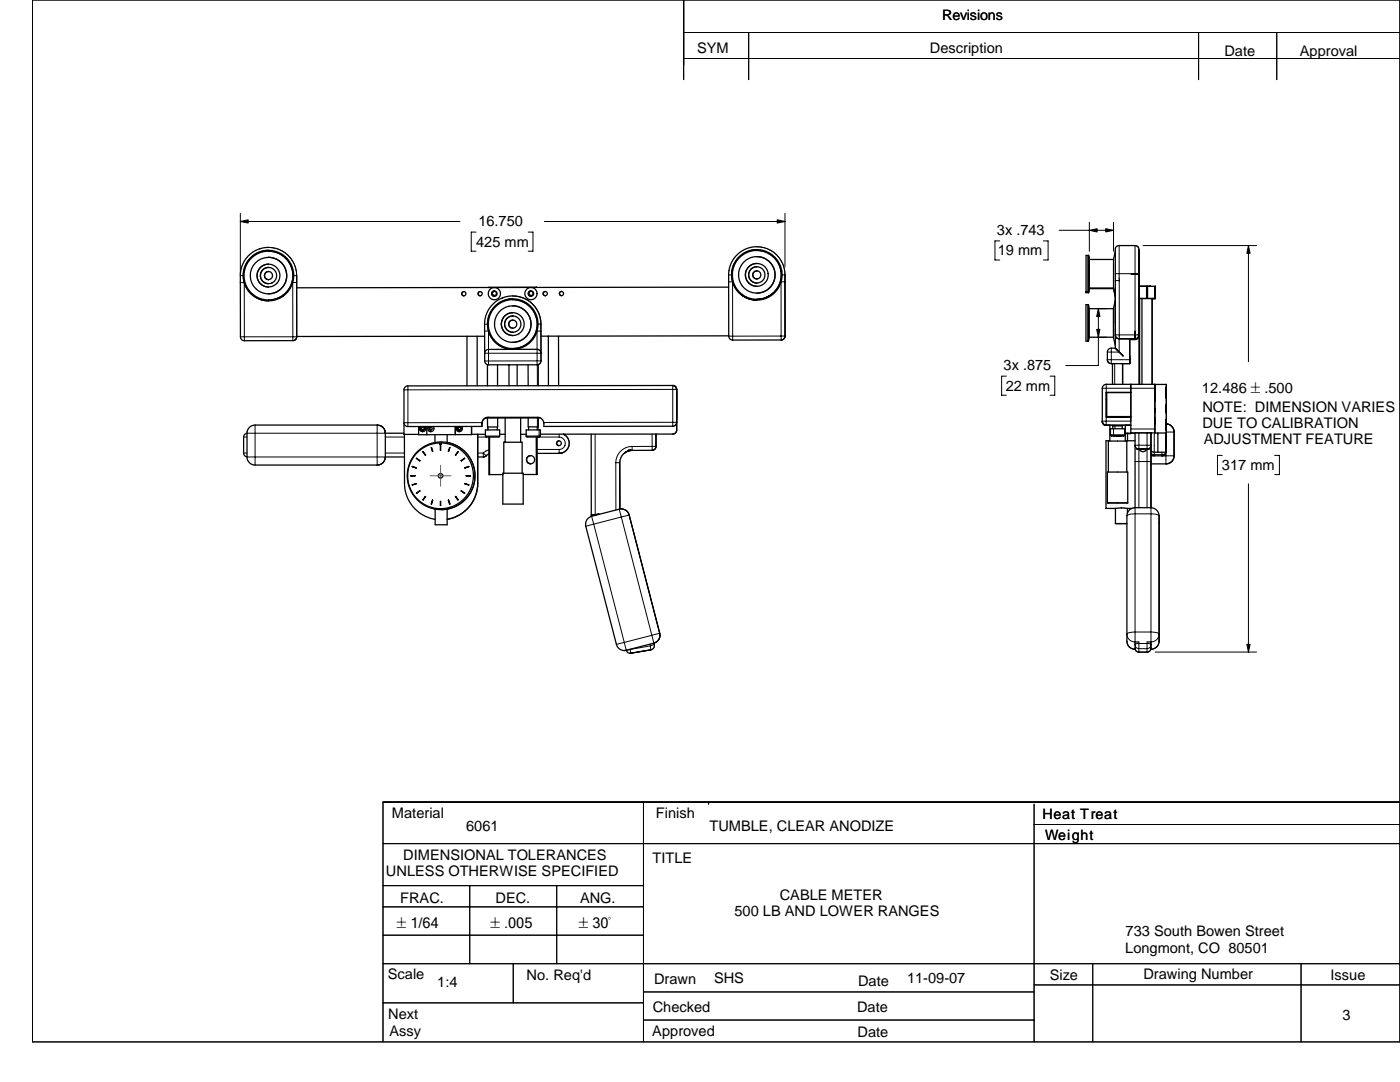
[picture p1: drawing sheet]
<svg xmlns="http://www.w3.org/2000/svg" width="279mm" height="216mm" viewBox="0 0 279 216" stroke-linecap="round" stroke-linejoin="round" font-family="sans-serif">
<g fill="none" stroke="#000" stroke-width=".25">
<path d="M53.6 50a5.1 5.1 0 0 1 4 1.9l.8 1.6a5.1 5.1 0 0 1 0 3.1l-.1 .3a5 5 0 0 1-3.7 3l-1 .1M53.6 51.4a3.6 3.6 0 0 0-3.7 3.6 3.6 3.6 0 0 0 3.7 3.6M53.6 49.4l-1.8 .3-1.7 .8-1.1 1.2-.8 1.5-.2 1.5v12.7l.4 .5 .4 .1h9.6l.6-.2 .2-.7M53.6 50a5 5 0 0 0-4.9 6.3 5 5 0 0 0 4.9 3.7M53.6 50l-1.4 .1a5.1 5.1 0 0 0-3.4 3.4 5.1 5.1 0 0 0 1 4.8l.9 .8 .9 .5 1 .3 1 .1M53.6 53.4h-.2a1.62 1.62 0 0 0-1.4 1.2 1.62 1.62 0 0 0 .7 1.8l.9 .2M53.6 53.4a1.62 1.62 0 0 0-1.6 1.6 1.62 1.62 0 0 0 1.6 1.6M53.6 51.4a3.6 3.6 0 0 1 3.6 3.1 3.6 3.6 0 0 1-2.6 4l-1 .1M53.6 53.4a1.62 1.62 0 0 1 1.6 1.6 1.62 1.62 0 0 1-1.6 1.6M55.6 59.4l.2 .1M56.5 58.9v.2M59.2 55v2.4"/>
<path d="M59.2 57.4v9.7M97.7 57.3v.1M102.3 59.6l-1.9 .4a4.9 4.9 0 0 0-2.6 2.5l-.3 .6a5.1 5.1 0 0 0 .1 3.2l.5 1.2 1.2 1.2 1.3 .7 1.7 .3M102.3 59.6l.8 .1a5.1 5.1 0 0 1 4.3 5.4l-.2 .7a5 5 0 0 1-4.9 3.9M102.3 59.8l-1.5 .2a4.9 4.9 0 0 0-2.1 7.9l.8 .7 .9 .5 .9 .3 1 .2M102.3 59.8a4.9 4.9 0 0 1 4.9 4.9 4.9 4.9 0 0 1-4.9 4.9M102.3 59.6a5 5 0 0 0-5 5.1 5 5 0 0 0 5 5M107 57.3v.1M107.1 57.4h-9.6M145.4 57.3l-86.2 .1M148.1 58.9l.7 .5M148.1 58.8v.1"/>
<path d="M148.8 59.4l1.1 .4 1.1 .1M149 59.3l-.2 .1M151 50a4.9 4.9 0 0 1 4.9 4.8 4.9 4.9 0 0 1-4.9 4.9M151 49.8l1.4 .2 1.4 .6a5.1 5.1 0 0 1 2.2 5.2l-.1 .4a5 5 0 0 1-4.9 3.7M151 51.2a3.6 3.6 0 0 1 3.7 3.6 3.6 3.6 0 0 1-3.7 3.7M151 51.2a3.7 3.7 0 0 0-3.6 3.9l.1 .7a3.6 3.6 0 0 0 3.5 2.7M151 50a4.9 4.9 0 0 0-4.4 2.9 4.9 4.9 0 0 0 .9 5.3l.3 .3a4.8 4.8 0 0 0 3.2 1.2M151 49.8l-.9 .1a5.1 5.1 0 0 0-3.7 3.1l-.1 .1a4.9 4.9 0 0 0-.3 2.5 5.3 5.3 0 0 0 1.3 2.7l.4 .3a5.1 5.1 0 0 0 3.3 1.3M151 49.2l-1.7 .3-1.5 .8-1.3 1.3-.8 1.6-.3 1.4v12.5l.4 .7 .4 .1 9.7-.1 .5-.2 .3-.5v-12.3M151 49.8a5 5 0 0 0-4.8 6.4 5 5 0 0 0 1.9 2.7M151 53.2a1.62 1.62 0 0 0-1.6 1.7 1.62 1.62 0 0 0 1.6 1.6M151 52.6a2.28 2.28 0 0 1 2.3 2.3 2.28 2.28 0 0 1-2.3 2.2"/>
<path d="M151 52.6a2.29 2.29 0 0 0-1.8 .9 2.28 2.28 0 0 0-.2 2.4 2.28 2.28 0 0 0 2 1.2M151 53.2a1.62 1.62 0 0 1 1.7 1.7 1.62 1.62 0 0 1-1.7 1.6M216.7 58.3h.5l.2-.8h4.8l.4 1.7M217.2 51.1v7.3v-7.1M217.2 51v7.3v-7.3M217.2 51h-.5v7.4h.5M217.2 51v7.4M217.2 51l.2 .8M217.4 57.6l-.2 .8M217.4 51.8v5.8M217.4 57.6h4.8M217.4 51.8h4.8"/>
<path d="M222.2 57.6l.4 1.7M222.2 51.8v5.8M222.6 59.9l-.4 1.7M222.6 50.1l-.4 1.7M227.3 59.3v-1.2v1.2M227.3 49.8v5M227.3 55.4v-1.6v1.6M227.3 58.6v-1.5v2.6M227.3 54.6v-5l-.1-.3-.5-.3h-3.5l-.3 .1-.3 .4v20M227.3 57.1h3.2v2.5h-1.5v-2.5M227.3 53.8v22.9M227.3 55.6v-1.6v1.6"/>
<path d="M227.3 57.1h2.3M227.4 57.1h.1M227.4 59.6v17.1M227.9 59.6v17.1M228.8 57.1v2.5h-1.5M228.8 57.2h.2M229.4 57.1h.1M229.9 59.6v17.1M93.2 67.1v9.9M95.2 67.1v9.9M96.7 67.1h-37.5M96.7 70.5v-5.8a5.6 5.6 0 0 1 1.1-3.3l1.3-1.3 1.4-.7a5.6 5.6 0 0 1 7.4 5.3l.1 7.3-.3 .6-.5 .2"/>
<path d="M96.7 70.5l.2-.6 .6-.2h9.7l.5 .2 .3 .6M96.7 70.5l.1 1.7 .1 .4 .4 .2h10.1v4.2M97.3 72.8v4.2M99.3 72.8v4.2M101.6 72.8v4.2M102.3 62.4h-.4a2.27 2.27 0 0 0-1.8 2.5 2.27 2.27 0 0 0 2.2 2.1M102.3 62.4a2.28 2.28 0 0 1 2.3 2.3 2.28 2.28 0 0 1-2.3 2.3M102.3 63.1a1.62 1.62 0 0 0-1.6 1.6 1.62 1.62 0 0 0 1.6 1.6M102.3 63.1a1.62 1.62 0 0 1 1.7 1.4 1.62 1.62 0 0 1-1.4 1.8h-.3M103.2 72.8v4.2M105.4 72.8v4.2M109.4 67.1l.1 9.9"/>
<path d="M111.5 67.1v9.9M145.4 67l-37.5 .1M217.2 60.8v7.3v-7.3M217.2 60.8v7.3v-4.3M217.2 60.8h-.5v7.3h.5M217.2 60.8v7.3M217.2 60.8l.2 .8M217.4 61.6v5.7M217.4 61.6h4.8M217.4 67.3h4.8M217.4 67.3l-.2 .8M220.9 78.3v4.9l4.6-.1"/>
<path d="M222 72.6v4.1M222.2 61.6v5.7M222.2 67.3l.4 1.7M222.6 69.5l.8 .8M222.6 69.5l1.5 1.5zM224 72.6v4.1M225.5 67.6v5h-3.7l-.6-.3-.2-.5 .1-2 .5-.3h1M225.5 71v1.5v-1.5M225.7 76.7v9.8h-.7M225.7 78.3h-4.9v4.9h4.9M227.3 66.8l-.2 .6-.6 .2h-3.3l-.5-.4-.1-.3M227.3 65.8v-1.2v1.2"/>
<path d="M227.3 66.9h.1M227.3 67l-.4 .7-1.4 .1M230.5 79.1v-1.5v1.5M230.5 76.7v9.7h2.3M232.8 79.4v-2.1v2.1M232.8 79.5v-2.2v2.2M49.3 86.4l-.5 .3-.2 .5v3.4l.2 .3 .5 .3M49.3 86.4v4.8a1.59 1.59 0 0 0 1.6 1.6h24.4a1.59 1.59 0 0 0 1.6-1.6M49.3 86.4a1.59 1.59 0 0 1 1.6-1.6h24.4a1.59 1.59 0 0 1 1.6 1.6M76.9 86.4v4.8M76.9 91.2h3.8M76.9 86.4h3.7"/>
<path d="M80.7 86.7v9.7a7.2 7.2 0 0 0 2.1 5.1l.8 .7 1.3 .8 1.9 .6M82 94.9l.8 .1zM82.3 96.7l.8-.2zM82.3 93.1l.7 .3zM83 90.6a6.7 6.7 0 0 1 4.8-2.2v.3h.3v-.3a6.6 6.6 0 0 1 6.2 8.2 6.6 6.6 0 0 1-9.5 4.1 6.6 6.6 0 0 1-1.8-10.1zM83.1 98.4l.7-.5zM83.1 91.4l.7 .6zM83.5 85.1v1.6h1.7M83.9 85.1a.62 .62 0 0 0 0 .9 .62 .62 0 0 0 .9 0 .62 .62 0 0 0 0-.9M84.5 90.1l.4 .7zM84.9 99.1l-.4 .7zM85.2 85.1v1.6"/>
<path d="M85.5 85.1a.62 .62 0 0 0 .1 .9 .62 .62 0 0 0 .8 0 .62 .62 0 0 0 .1-.9M86 85.2a.28 .28 0 0 0-.3 .3 .28 .28 0 0 0 .3 .3M86 85.2l.3 .3-.3 .3M86.1 89.3l.3 .8zM86.3 99.8l-.2 .8zM86.8 86.7v1.6M87.9 89v.8zM89.2 86.7v1.6a6.8 6.8 0 0 1 5.6 6.6 6.8 6.8 0 0 1-5.6 6.7M89.5 99.8l.3 .8zM89.7 89.3l-.2 .8zM90.9 86.7h-5.7M90.9 85.1v1.6"/>
<path d="M90.9 99.1l.5 .7zM91.2 85.1a.62 .62 0 0 0 0 .9 .62 .62 0 0 0 .9 0 .62 .62 0 0 0 0-.9M91.4 90.1l-.5 .7zM92 91.9l.7-.4zM92.1 97.9l.6 .5zM92.8 93.3l.8-.2zM92.8 96.5l.7 .3zM93 94.9l.9 .1zM94.1 86.7h2.8M94.1 85.1v1.6h-3.2M95.3 96.4a7.3 7.3 0 0 1-6.1 7.2 7.3 7.3 0 0 0 6.1-7.2zM95.3 86.7v9.7"/>
<path d="M96.9 87v-1.2h2.8v1.2M96.9 87l.2 .2h2.4l.2-.2M96.9 87h2.8M97 91l-.5 .2h-1.2M97.4 85.2v.6M97.4 83.3h9.9a1.43 1.43 0 0 1 1.2 1.8l25.8-.1 .5-.2 .2-.5M97.4 83.3a1.23 1.23 0 0 0-1.2 1.2M97.4 83.3a1.36 1.36 0 0 0-1.2 1.8h-14.8l-.5-.2-.3-.6M97.6 87.2v7.5h2.8M97.7 87.2v7.5M99.3 85.2v.6M99.3 83.4v1.8h-2v-1.8"/>
<path d="M99.7 86.7h1.1M100.4 94.4h4v6.2h-4zM100.5 94.4v-6.2h3.7v6.2M100.8 83.4v4.8M103.9 86.7h1.1M103.9 83.4v4.8M105.4 92.4l.5 .1M105.4 83.4v1.8h2v-1.8M105.5 85.2v.6M107 87.2v7.5M107.1 87.2l.1 7.5h-2.8M107.4 85.2v.6"/>
<path d="M107.8 86.6h26.5l.4-.1 .3-.7v-8.3l-.2-.3-.5-.3-53.1 .1-.5 .4-.1 .4v8.9h2.9M107.8 87l-.1 .2h-2.5l-.2-.2M107.8 87v-1.2h-2.8v1.2M107.8 87h-2.8M107.8 83.4h-10.9M112.2 90.4l-.7 .1M112.8 86.9l-.3-.3a2.02 2.02 0 0 1 1.1 2.3 2.02 2.02 0 0 1-2 1.6h-4.5M118 86.6v16.2M123.7 92.3v9.3M124.7 90.3l1.2-.4zM125.3 89.9h.9M125.7 89.8l-.4 .1"/>
<path d="M126.2 89.9h-.9M130.9 86.6v2.7l-.4 .4-4.3 .2M220 84.1v-6.6l.1-.4 .3-.3 .4-.1h12l-.1 9.7M220 84.1v.2M220 84.1l.2 .6 .6 .2M220 84.3l.3 .4 .5 .2M220.8 84.9h4.9M220.9 83.1h4.8M221 94.2h4.1v6.2h-4.1zM221.2 94.2v-6.2h3.7v6.2M221.4 83.2h3.2h-3.2M221.5 87.9h-.8v13.6h1.9"/>
<path d="M221.5 83.2h.1M221.5 84.9v3.1M221.6 86.8h2.9M221.6 86.8l.2 .2h2.5l.2-.2M221.6 86.8v-1.2h2.9v1.2M222 83.2h2h-2M222 84.9h2M222 83.2h.1M222.1 84.9v.7M224 84.9v.7M224 83.2h.1M224.6 84.9v3.1l.4-.1"/>
<path d="M224.6 83.2h.1M225 87.9h1.5M225 83.2h.1M225 86.5v1.4M226.5 86.4l-1.9 .1M226.9 89.6h2.4zM227.5 89.7l.9-.1 .3 .2-.6 .3-.4-.1zM228.4 89.6h.3h-1.2h1.2M229 89.6h.1M229.7 90.6l.7 .4M229.7 89.9l.6 .3h2.4l-.3 .5-.5 .3M229.8 86.4l-.1 .2z"/>
<path d="M229.8 86.4h-.1M230.5 82.3v-.8v.8M230.5 80v-.8v.8M231.1 86.4v3.8M232.7 86.4v4.6h-3M232.8 84.6a1.63 1.63 0 0 1 1.5 1.6v4.8a1.59 1.59 0 0 1-1.6 1.6h-3M232.8 82.4v-1.6v1.6M232.8 85.9v-2.1v2.1M86.8 101.6v3.1h2.4v-3.1M87.9 100.1v.8zM89.2 101.6l-1.1 .1M118 102.8l1.5-.2z"/>
<path d="M118 102.8l.1 .2M118.1 103a1.66 1.66 0 0 0-1.2 2l6.1 23.6a1.59 1.59 0 0 0 2 1.2M118.1 103l5.5-1.4a1.59 1.59 0 0 1 2 1.2l6.1 23.5a1.61 1.61 0 0 1-1.2 2M118.8 102.7l-.8 .1M222.6 101.5l1-.2 1.4 .2M222.6 101.5v3h2.3M225 101.5h.8M225 101.5v.8M226.5 101.3a1.63 1.63 0 0 0-1.6 1.6v25.1a1.63 1.63 0 0 0 1.6 1.6M226.5 101.3v-14.9h3.2v14.9M226.5 101.3h3.2M229.7 101.3a1.66 1.66 0 0 1 1.6 1.6v25.1a1.66 1.66 0 0 1-1.6 1.6"/>
<path d="M125 129.8h.1M129.9 129.7l-4 .6a.78 .78 0 0 1-.9-.5M130.5 128.3l.1 .3M130.5 128.3l-5.5 1.5M226.5 129.5h.1M227.3 128.1h-.8v1.4M229 128.1h.7v1.4M229.7 129.3l-.2 .6-.6 .2h-1.8l-.4-.2-.2-.6v.2"/>
<circle cx="53.6" cy="55" r="2.28"/>
<circle cx="53.6" cy="55" r="4.9"/>
<circle cx="53.6" cy="55" r=".82"/>
<circle cx="92.6" cy="58.6" r=".43"/>
<circle cx="95.8" cy="58.6" r=".41"/>
<circle cx="98.7" cy="58.5" r=".42"/>
<circle cx="98.7" cy="58.6" r="1.22"/>
<circle cx="98.7" cy="58.6" r=".55"/>
<circle cx="106" cy="58.5" r=".42"/>
<circle cx="106" cy="58.6" r="1.22"/>
<circle cx="106" cy="58.6" r=".55"/>
<circle cx="108.8" cy="58.6" r=".43"/>
<circle cx="112.1" cy="58.6" r=".42"/>
<circle cx="151" cy="54.9" r=".82"/>
<circle cx="102.3" cy="64.7" r=".82"/>
<circle cx="102.3" cy="64.7" r="3.6"/>
<circle cx="84.4" cy="85.5" r=".39"/>
<circle cx="84.4" cy="85.5" r=".28"/>
<circle cx="87.9" cy="94.9" r=".45"/>
<circle cx="88" cy="94.9" r="6.8"/>
<circle cx="91.7" cy="85.5" r=".27"/>
<circle cx="91.7" cy="85.5" r=".39"/>
<circle cx="105.9" cy="91.7" r=".81"/>
<circle cx="111.6" cy="88.4" r=".48"/>
</g>
<g fill="none" stroke="#000" stroke-width=".2">
<path d="M6.5 0h272.9v207.9h-272.9zM136.4 0v15.9M136.4 6.5h143M136.4 11.7h143M149.4 6.5v9.4M239.2 6.5v9.4M254.8 6.5v9.4M48 44.2l1.5-.3v.6zM48 56.4h.7l.1 11.6M48 55h.5M48 42.6v12.2M49.5 44.2h42.3"/>
<path d="M53.6 49.4a5.6 5.6 0 0 1 5.6 5.6M58.4 56.4h.8v10.8l-.2 .6-.6 .2zM58.6 55h.6M59.2 55v2.4M95 46.3h-1v3.8h1M102.3 59.1a5.6 5.6 0 0 1 5.6 5.6M105.4 46.3h1v3.8h-1M108.6 44.2h46.5M145.4 56.2h.8v11.7M145.4 54.9h.6M151 49.2a5.6 5.6 0 0 1 5.7 5.6M155.1 43.9l1.6 .3-1.6 .3z"/>
<path d="M156.1 54.8h.6M156.7 54.8v1.4h-.8v11.6l.5-.2 .3-.5M156.7 54.8v12.3M156.7 42.6v10.6M199.5 48.1h-.9v3.8h.9M208.2 48.1h1v3.8h-1M211.4 46h6l1.5 .3v-.7l-1.5 .4M217.4 44.3v5.8M218.9 46h1.8M220.7 45.6l1.5 .4-1.5 .3zM222.2 44.3v5.8M222.6 54.6h4.7"/>
<path d="M222.6 56h.8M223.4 49v7M223.4 55.5v.6M223.4 56v14.3h-2.4M225.7 54.8h1.5h-1.5M225.7 54.6h1.5h-1.5M226.5 49v18.8M227.3 54.6v-4.8v4.8M227.3 54.6v12.2l-.2 .6-.6 .2M227.3 54.8h.1M227.3 54.8v-4.9v7.2M228.1 49h22.7"/>
<path d="M249.2 49l.3 1.5h-.7zM249.2 50.5v21.7M48 67.2h11.2M59.2 67.1v.1M81.4 77v8.1M96.7 64.7h.6M96.7 66.1h.8v5.9M96.7 70.5h11.3M96.7 72h.8M97.3 72.8v4.2M97.5 72v.8M107.2 69.7v3.1l.5-.2 .3-.6"/>
<path d="M107.2 69.7l.5 .2 .3 .6M107.2 72.8l.1 4.2M107.4 64.7h.5M107.9 64.7v1.4M107.9 66.1h-.7v3.6M107.9 66.1l.1 4.4M108 70.5v1.5M108 72h-10.5M135 78.5a1.56 1.56 0 0 0-.2-1.3l-.5-.3v8.1l.5-.2 .2-.5M135 77.7l-54.4 .1M156.7 67.1h-11.3M200.9 75.1h-1v3.8h1"/>
<path d="M209.5 75.1h1v3.8h-1M219 67.3h1.8M219 61.6h1.8M219.2 67.3l-.3-1.6h.6l-.3 1.6v5.6h-6.5M219.2 61.6l.3 1.6h-.6zM219.2 63.2v2.5M220 77.5h10.5M220.8 76.7v1.6M220.8 79.8h.1M221.8 72.6h.6M221.8 69.5v3.1M222.5 72.6v4.1"/>
<path d="M222.6 66.9l.2 .5 .6 .2-.6-.2zM222.6 66.8h4.7l-.2 .6-.6 .2M223.4 67.6h3.1M223.7 72.6h1.8M225.5 71.8h-4.5l.2 .5 .6 .3M225.5 67.7h1M226.5 66.2v1.5v-1.5M226.5 66.1v1.5v-1.5M227.3 67h.1M227.3 67l-.2 .5-.6 .2M227.3 67l-.2 .5-.6 .3M48.6 87.2h.7"/>
<path d="M48.6 90.4h.7M49.3 86.4h27.6a1.59 1.59 0 0 0-1.6-1.6v8a1.59 1.59 0 0 0 1.6-1.6h-27.6M50.9 84.8v8M76.9 87.2h3.8M76.9 90.4h3.8M95.3 90.4h1.2M96.2 84.3h-15.6M96.5 90.4v.8l.5-.2M96.5 90.4l.5 .6M96.9 85.8v1.2l.2 .2h-1.8M97.1 90.9l.5-.3-.6 .4zM97.3 83.4v1.8"/>
<path d="M97.4 85.2v.6M97.6 89.8l-1.1 .6M107.1 87.2h4.5M107.1 89.7h4.5M107.2 85.2v.6M107.3 83.4v1.8M107.6 85.8v1.2l-.2 .2M111.6 87.2a1.24 1.24 0 0 1 1.2 1.2 1.24 1.24 0 0 1-1.2 1.3M111.6 86.6v.6M112.5 86.6a2.02 2.02 0 0 1 1.1 2.3 2.02 2.02 0 0 1-2 1.6v-.8M118.8 86.6v16.2M122.9 92.3h.8"/>
<path d="M122.9 92.3v9.5M123.7 92.3v9.3M126.2 89.1v.8a2.46 2.46 0 0 0-2.5 2.4M126.2 89.1a3.3 3.3 0 0 0-3.3 3.2M130.1 86.6l.1 2.5M130.2 89.1v.8l.5-.3 .2-.5M130.2 89.1h-4M130.2 89.1h.7M130.9 86.6v2.5M135 84.3h-26.5M135 83.5v.8M220 84.1l.2 .6 .6 .2"/>
<path d="M220 84.1l.1 .3 .5 .4h5.1M220 84h5.7M220 84.3h.1M220.8 83.2v1.7M220.8 82.6h.1M220.8 84.9h.7M222.2 85.6l.1 1.4M222.5 83.2h.1M222.5 84.9h.1M222.5 84.9v.7M225.7 85.6h4.8M225.7 86.4h4.8"/>
<path d="M226.5 88.9l.2 .5 .5 .2M226.5 88.8h3.2M226.5 92.1h3.2M227.3 86.4v14.9M228.9 86.4v14.9M229.7 86.4v41.7a1.53 1.53 0 0 0 1.6-1.7l-.5-.2-1.1-.1h-3.6l-1.1 .3a1.46 1.46 0 0 0 1.5 1.7v-26.8M229.7 88.9l-.2 .5-.5 .2M229.7 88.8l-.2 .6-.6 .2h-1.8l-.3-.2-.3-.5M230.4 86.4v4.6M231.9 90.2v.8l.5-.3 .3-.5M232.7 90.2l-.3 .4-.5 .1h-1.5l-.7-.2M232.7 91h1.6a1.59 1.59 0 0 1-1.6 1.6z"/>
<path d="M232.7 89.5v.7M232.8 84.6a1.63 1.63 0 0 1 1.5 1.6M232.8 86.2h1.5M234.3 86.2v4.8M243.9 90.9h-.9v3.8h.9M249.2 96.5v32.1M254.4 90.9h.9v3.8h-.9M118.1 103l.4 1.6M118.5 104.6l-1.6 .4M118.5 104.6l6.1 23.6M123.6 101.6l.4 1.6M124 101.5l.3 .1a1.57 1.57 0 0 1 1.3 1.2"/>
<path d="M124 103.2l6.1 23.6M124 103.2l-5.5 1.4M125.6 102.8l-1.6 .4M125.6 102.8l6.1 23.5M224.9 102.9l.8-.3 .8-.1 4 .1 .8 .3v25.1a1.75 1.75 0 0 1-1.6 1.6M124.6 128.2l.4 1.6M124.6 128.2l-1.6 .4M125 129.8h-.4M125.8 129.6l.1 .7M125.8 129.6l-.8 .2M125.8 129.6h.1M125.9 130.3l-.1 .1"/>
<path d="M129.7 128.5l.1 .3M129.8 128.9l.1 .8M129.8 128.9l-4 .7M129.8 128.8v.1M129.9 129.7l-4 .6M130.1 126.8l-5.5 1.4M130.6 128.6l-.1 .7-.6 .4M130.6 128.6l-.8 .2M131.7 126.3l-1.6 .5M131.7 126.3a1.51 1.51 0 0 1-1.2 2l-.4-1.5M131.7 126.3a1.61 1.61 0 0 1-1.2 2l.1 .3M224.9 128a1.7 1.7 0 0 0 1.6 1.6"/>
<path d="M226.5 129.3l.2 .6 .6 .2M226.5 128.7l.2 .5 .6 .2h1.8l.5-.3 .1-.4M226.5 128.6l.6-.2h2l.6 .2M227.3 128.1v2M227.3 130.1h1.6M228.9 128.1v2M229.7 128.3v1.2l-.2 .4-.6 .2M230.5 130.1h20.3M248.8 128.6h.7l-.3 1.5zM76.4 160h203M128.4 160v47.9M141.4 160v.5"/>
<path d="M76.4 168.3h203M76.4 176.7h52M93.7 176.7v15.6M111.1 176.7v15.6M206.4 160.5v47.4M206.4 164.5h73M279.4 160.1h-203v47.8M76.4 192.3h203M76.4 181h52M76.4 186.6h52M102.4 192.3v7.8M128.4 197.9h78"/>
<path d="M206.4 196.5h73M218.1 192.3v15.6M259.7 192.3v15.6M76.4 200.1h52M128.4 203.5h78"/>
</g>
<path d="M48 43.9h1.5v.6h-1.5zM155.1 43.9h1.6v.6h-1.6zM217.4 45.7h1.5v.6h-1.5zM220.7 45.7h1.5v.6h-1.5zM248.9 49h.6v1.5h-.6zM218.9 65.7h.6v1.6h-.6zM218.9 61.6h.6v1.6h-.6zM248.8 128.6h.7v1.5h-.7z" fill="#000"/>
<path d="M85.8 94.9h4.2M87.9 92.9v4.1" fill="none" stroke="#801196" stroke-width=".2"/>
<g font-size="2.9">
<text x="188" y="3.9">Revisions</text>
<text x="139.1" y="10.6">SYM</text>
<text x="185.6" y="10.6">Description</text>
<text x="244.3" y="11.1">Date</text>
<text x="259.4" y="11.1">Approval</text>
<text x="95.5" y="45.1">16.750</text>
<text x="198.9" y="46.9">3x .743</text>
<text x="95" y="49.2">425 mm</text>
<text x="199.1" y="50.9">19 mm</text>
<text x="200.3" y="73.9">3x .875</text>
<text x="200.7" y="77.9">22 mm</text>
<text x="239.9" y="78.5">12.486 `.500</text>
<text x="240" y="82.1">NOTE: DIMENSION VARIES</text>
<text x="240" y="85.4">DUE TO CALIBRATION</text>
<text x="240.2" y="88.6">ADJUSTMENT FEATURE</text>
<text x="243.9" y="93.8">317 mm</text>
<text x="78.2" y="163.1">Material</text>
<text x="93" y="165.8">6061</text>
<text x="130.9" y="163.3">Finish</text>
<text x="141.6" y="165.8">TUMBLE, CLEAR ANODIZE</text>
<text x="208.1" y="163.5">Heat Treat</text>
<text x="208.6" y="167.6">Weight</text>
<text x="80.5" y="171.6">DIMENSIONAL TOLERANCES</text>
<text x="130.2" y="172.3">TITLE</text>
<text x="77" y="174.8">UNLESS OTHERWISE SPECIFIED</text>
<text x="155.6" y="179.5">CABLE METER</text>
<text x="79.2" y="185.2">`1/64</text>
<text x="79.9" y="180.1">FRAC.</text>
<text x="97.9" y="185.2">`.005</text>
<text x="98.9" y="180.1">DEC.</text>
<text x="115.5" y="185.2">`30_</text>
<text x="115.8" y="180.1">ANG.</text>
<text x="146.6" y="182.8">500 LB AND LOWER RANGES</text>
<text x="224.6" y="190.1">Longmont, CO 80501</text>
<text x="224.6" y="186.8">733 South Bowen Street</text>
<text x="77.4" y="195.4">Scale</text>
<text x="87.3" y="196.8">1:4</text>
<text x="105.1" y="195.6">No. Req'd</text>
<text x="130.5" y="196.4">Drawn</text>
<text x="142.5" y="196.2">SHS</text>
<text x="171.3" y="196.8">Date</text>
<text x="181" y="196.2">11-09-07</text>
<text x="209.5" y="195.6">Size</text>
<text x="228.2" y="195.3">Drawing Number</text>
<text x="265.5" y="195.5">Issue</text>
<text x="77.5" y="203.4">Next</text>
<text x="130.3" y="201.9">Checked</text>
<text x="171" y="202">Date</text>
<text x="267.9" y="203.6">3</text>
<text x="77.7" y="206.7">Assy</text>
<text x="130.2" y="206.7">Approved</text>
<text x="171.1" y="206.8">Date</text>
</g>
</svg>
